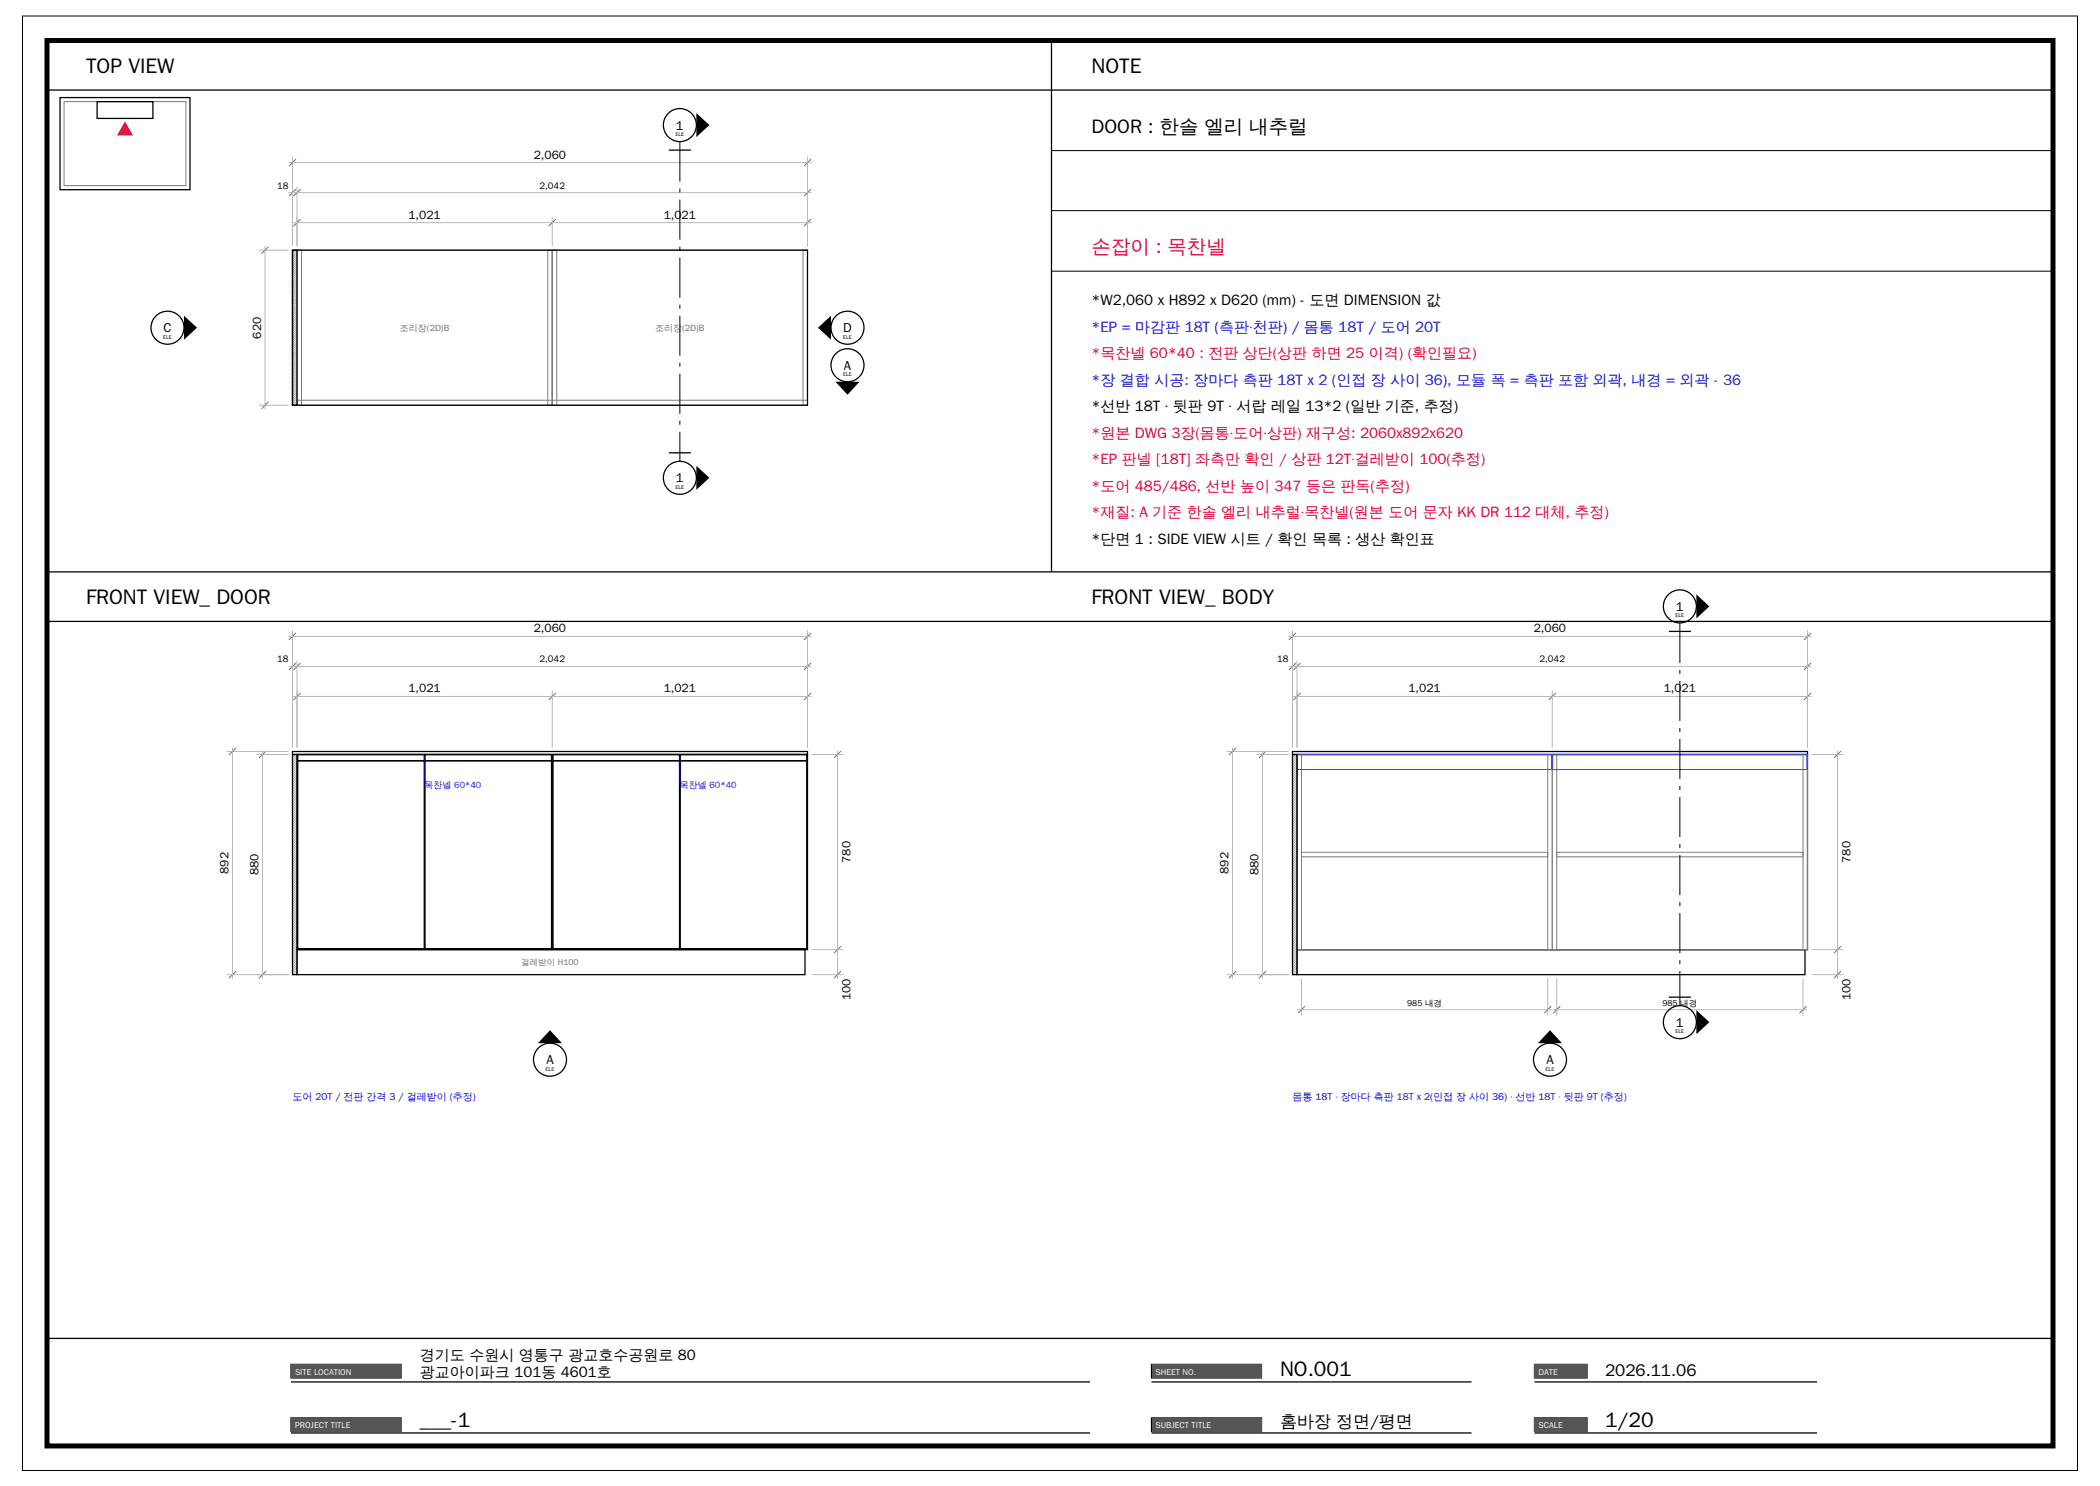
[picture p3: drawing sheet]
<svg xmlns="http://www.w3.org/2000/svg" width="420mm" height="297mm" viewBox="0 0 420 297" stroke-linecap="round" stroke-linejoin="round" font-family="sans-serif">
<path d="M4.5 3.2h411v290.7h-411zM210.3 30.1h200.3M210.3 42.1h200.3M210.3 54.2h200.3" fill="none" stroke="#000" stroke-width=".2"/>
<path d="M9.4 8.1h401.2v280.9h-401.2z" fill="none" stroke="#000" stroke-width="1" stroke-linecap="butt"/>
<path d="M9.4 18h401.2M210.3 8.6v105.7M9.4 114.3h401.2M9.4 124.2h401.2M9.4 267.5h401.2M58.2 272.7h22v2.7h-22z" fill="none" stroke="#000" stroke-width=".25"/>
<path d="M58.2 272.7h22v2.7h-22z" fill-rule="evenodd" fill="#555"/>
<path d="M58.2 276.2h159.8M58.2 283.4h22v2.7h-22z" fill="none" stroke="#000" stroke-width=".25"/>
<path d="M58.2 283.4h22v2.7h-22z" fill-rule="evenodd" fill="#555"/>
<path d="M230.3 272.7h22v2.7h-22zM58.2 286.4h159.8" fill="none" stroke="#000" stroke-width=".25"/>
<path d="M230.3 272.7h22v2.7h-22z" fill-rule="evenodd" fill="#555"/>
<path d="M230.3 276.2h64M230.3 283.4h22v2.7h-22z" fill="none" stroke="#000" stroke-width=".25"/>
<path d="M230.3 283.4h22v2.7h-22z" fill-rule="evenodd" fill="#555"/>
<path d="M306.9 272.7h10.5v2.7h-10.5zM230.3 286.4h64" fill="none" stroke="#000" stroke-width=".25"/>
<path d="M306.9 272.7h10.5v2.7h-10.5z" fill-rule="evenodd" fill="#555"/>
<path d="M306.9 276.2h56.5M306.9 283.4h10.5v2.7h-10.5z" fill="none" stroke="#000" stroke-width=".25"/>
<path d="M306.9 283.4h10.5v2.7h-10.5z" fill-rule="evenodd" fill="#555"/>
<path d="M12 19.5h26v18.4h-26zM19.4 20.3h11.2v3.4h-11.2zM306.9 286.4h56.5" fill="none" stroke="#000" stroke-width=".25"/>
<path d="M12.8 20.3h24.4v16.8h-24.4z" fill="none" stroke="#7d7d7d" stroke-width=".2"/>
<path d="M25 24.3l1.6 2.8h-3.2z" fill="#de0038"/>
<g fill="none" stroke="#7d7d7d" stroke-width=".2">
<path d="M59.4 50h51v31h-51zM59.4 50h.9v31h-.9zM109.5 50h.9v31h-.9zM110.4 50h51.1v31h-51.1zM110.4 50h.9v31h-.9zM160.6 50h.9v31h-.9zM59.4 80h102.1M259.4 150.8h.9v39h-.9zM309.6 150.8h.8v39h-.8zM310.4 150.8h.9v39h-.9zM360.6 150.8h.9v39h-.9zM260.3 170.3h49.3v1h-49.3z"/>
<path d="M311.3 170.3h49.3v1h-49.3zM259.4 189.8h102.1"/>
</g>
<g fill="none" stroke="#aaa" stroke-width=".2">
<path d="M59 50l-.5 .4M59.4 50l-.9 .9M59.4 50.4l-.9 1M59.4 50.9l-.9 .9M59.4 51.4l-.9 .9M59.4 51.8l-.9 .9M59.4 52.3l-.9 .9M59.4 52.7l-.9 .9M59.4 53.2l-.9 .8M59.4 53.6l-.9 .9M59.4 54l-.9 1M59.4 54.5l-.9 .9"/>
<path d="M59.4 55l-.9 .8M59.4 55.4l-.9 .9M59.4 55.8l-.9 1M59.4 56.3l-.9 .9M59.4 56.8l-.9 .9M59.4 57.2l-.9 .9M59.4 57.7l-.9 .8M59.4 58.1l-.9 .9M59.4 58.5l-.9 .9M59.4 59l-.9 .9M59.4 59.4l-.9 .9M59.4 59.9l-.9 .9"/>
<path d="M59.4 60.3l-.9 1M59.4 60.8l-.9 .9M59.4 61.3l-.9 .9M59.4 61.7l-.9 .9M59.4 62.2l-.9 .8M59.4 62.6l-.9 .9M59.4 63l-.9 .9M59.4 63.5l-.9 .9M59.4 63.9l-.9 1M59.4 64.4l-.9 .9M59.4 64.9l-.9 .9M59.4 65.3l-.9 .9"/>
<path d="M59.4 65.8l-.9 .9M59.4 66.2l-.9 .9M59.4 66.7l-.9 .9M59.4 67.1l-.9 .9M59.4 67.6l-.9 .8M59.4 68l-.9 .9M59.4 68.4l-.9 .9M59.4 68.9l-.9 .9M59.4 69.3l-.9 .9M59.4 69.8l-.9 .9M59.4 70.2l-.9 1M59.4 70.7l-.9 .9"/>
<path d="M59.4 71.2l-.9 .9M59.4 71.6l-.9 .9M59.4 72.1l-.9 .8M59.4 72.5l-.9 .9M59.4 72.9l-.9 .9M59.4 73.4l-.9 .9M59.4 73.8l-.9 1M59.4 74.3l-.9 .9M59.4 74.8l-.9 .9M59.4 75.2l-.9 .9M59.4 75.7l-.9 .9M59.4 76.1l-.9 .9"/>
<path d="M59.4 76.6l-.9 .8M59.4 77l-.9 .9M59.4 77.4l-.9 .9M59.4 77.9l-.9 .9M59.4 78.3l-.9 1M59.4 78.8l-.9 .9M59.4 79.3l-.9 .9M59.4 79.7l-.9 .9M59.4 80.2l-.8 .8M59.4 80.6l-.4 .4M59 150.8l-.5 .5M59.4 150.9l-.9 .9"/>
<path d="M59.4 151.4l-.9 .9M59.4 151.9l-.9 .9M59.4 152.4l-.9 .9M59.4 152.9l-.9 .9M59.4 153.4l-.9 .9M59.4 153.9l-.9 .9M59.4 154.4l-.9 .9M59.4 154.9l-.9 .9M59.4 155.4l-.9 .9M59.4 155.9l-.9 .9M59.4 156.4l-.9 .9M59.4 156.9l-.9 .9"/>
<path d="M59.4 157.4l-.9 .9M59.4 157.9l-.9 .9M59.4 158.4l-.9 .9M59.4 158.9l-.9 .9M59.4 159.4l-.9 .9M59.4 159.9l-.9 .9M259 150.8l-.5 .5M259.4 150.9l-.9 .9M259.4 151.4l-.9 .9M259.4 151.9l-.9 .9M259.4 152.4l-.9 .9M259.4 152.9l-.9 .9"/>
<path d="M259.4 153.4l-.9 .9M259.4 153.9l-.9 .9M259.4 154.4l-.9 .9M259.4 154.9l-.9 .9M259.4 155.4l-.9 .9M259.4 155.9l-.9 .9M259.4 156.4l-.9 .9M259.4 156.9l-.9 .9M259.4 157.4l-.9 .9M259.4 157.9l-.9 .9M259.4 158.4l-.9 .9M259.4 158.9l-.9 .9"/>
<path d="M259.4 159.4l-.9 .9M259.4 159.9l-.9 .9M59.4 160.4l-.9 .9M59.4 160.9l-.9 .9M59.4 161.4l-.9 .9M59.4 161.9l-.9 .9M59.4 162.4l-.9 .9M59.4 162.9l-.9 .9M59.4 163.4l-.9 .9M59.4 163.9l-.9 .9M59.4 164.4l-.9 .9M59.4 164.9l-.9 .9"/>
<path d="M59.4 165.4l-.9 .9M59.4 165.9l-.9 .9M59.4 166.4l-.9 .9M59.4 166.9l-.9 .9M59.4 167.4l-.9 .9M59.4 167.9l-.9 .9M59.4 168.4l-.9 .9M59.4 168.9l-.9 .9M59.4 169.4l-.9 .9M59.4 169.9l-.9 .9M59.4 170.4l-.9 .9M59.4 170.9l-.9 .9"/>
<path d="M59.4 171.4l-.9 .9M59.4 171.9l-.9 .9M59.4 172.4l-.9 .9M59.4 172.9l-.9 .9M59.4 173.4l-.9 .9M59.4 173.9l-.9 .9M59.4 174.4l-.9 .9M59.4 174.9l-.9 .9M59.4 175.4l-.9 .9M59.4 175.9l-.9 .9M59.4 176.4l-.9 .9M59.4 176.9l-.9 .9"/>
<path d="M59.4 177.4l-.9 .9M59.4 177.9l-.9 .9M59.4 178.4l-.9 .9M59.4 178.9l-.9 .9M59.4 179.4l-.9 .9M59.4 179.9l-.9 .9M259.4 160.4l-.9 .9M259.4 160.9l-.9 .9M259.4 161.4l-.9 .9M259.4 161.9l-.9 .9M259.4 162.4l-.9 .9M259.4 162.9l-.9 .9"/>
<path d="M259.4 163.4l-.9 .9M259.4 163.9l-.9 .9M259.4 164.4l-.9 .9M259.4 164.9l-.9 .9M259.4 165.4l-.9 .9M259.4 165.9l-.9 .9M259.4 166.4l-.9 .9M259.4 166.9l-.9 .9M259.4 167.4l-.9 .9M259.4 167.9l-.9 .9M259.4 168.4l-.9 .9M259.4 168.9l-.9 .9"/>
<path d="M259.4 169.4l-.9 .9M259.4 169.9l-.9 .9M259.4 170.4l-.9 .9M259.4 170.9l-.9 .9M259.4 171.4l-.9 .9M259.4 171.9l-.9 .9M259.4 172.4l-.9 .9M259.4 172.9l-.9 .9M259.4 173.4l-.9 .9M259.4 173.9l-.9 .9M259.4 174.4l-.9 .9M259.4 174.9l-.9 .9"/>
<path d="M259.4 175.4l-.9 .9M259.4 175.9l-.9 .9M259.4 176.4l-.9 .9M259.4 176.9l-.9 .9M259.4 177.4l-.9 .9M259.4 177.9l-.9 .9M259.4 178.4l-.9 .9M259.4 178.9l-.9 .9M259.4 179.4l-.9 .9M259.4 179.9l-.9 .9M59.4 180.4l-.9 .9M59.4 180.9l-.9 .9"/>
<path d="M59.4 181.4l-.9 .9M59.4 181.9l-.9 .9M59.4 182.4l-.9 .9M59.4 182.9l-.9 .9M59.4 183.4l-.9 .9M59.4 183.9l-.9 .9M59.4 184.4l-.9 .9M59.4 184.9l-.9 .9M59.4 185.4l-.9 .9M59.4 185.9l-.9 .9M59.4 186.4l-.9 .9M59.4 186.9l-.9 .9"/>
<path d="M59.4 187.4l-.9 .9M59.4 187.9l-.9 .9M59.4 188.4l-.9 .9M59.4 188.9l-.9 .9M59.4 189.4l-.9 .9M59.4 189.9l-.9 .9M59.4 190.4l-.9 .9M59.4 190.9l-.9 .9M59.4 191.4l-.9 .9M59.4 191.9l-.9 .9M59.4 192.4l-.9 .9M59.4 192.9l-.9 .9"/>
<path d="M59.4 193.4l-.9 .9M59.4 193.9l-.9 .9M59.4 194.4l-.4 .4M259.4 180.4l-.9 .9M259.4 180.9l-.9 .9M259.4 181.4l-.9 .9M259.4 181.9l-.9 .9M259.4 182.4l-.9 .9M259.4 182.9l-.9 .9M259.4 183.4l-.9 .9M259.4 183.9l-.9 .9M259.4 184.4l-.9 .9"/>
<path d="M259.4 184.9l-.9 .9M259.4 185.4l-.9 .9M259.4 185.9l-.9 .9M259.4 186.4l-.9 .9M259.4 186.9l-.9 .9M259.4 187.4l-.9 .9M259.4 187.9l-.9 .9M259.4 188.4l-.9 .9M259.4 188.9l-.9 .9M259.4 189.4l-.9 .9M259.4 189.9l-.9 .9M259.4 190.4l-.9 .9"/>
<path d="M259.4 190.9l-.9 .9M259.4 191.4l-.9 .9M259.4 191.9l-.9 .9M259.4 192.4l-.9 .9M259.4 192.9l-.9 .9M259.4 193.4l-.9 .9M259.4 193.9l-.9 .9M259.4 194.4l-.4 .4"/>
</g>
<g fill="none" stroke="#000" stroke-width=".25">
<path d="M133.8 30h4.4M58.5 50h.9v31h-.9zM58.5 50h103v31h-103zM133.8 90.5h4.4M333.8 126.2h4.4M58.5 150.2h103v.6h-103zM58.5 150.8h.9v44h-.9zM59.4 150.8h102.1v39h-102.1zM59.5 152h25.4v37.6h-25.4zM59.5 150.8h25.4v1.2h-25.4zM85 152h25.3v37.6h-25.3zM85 150.8h25.3v1.2h-25.3z"/>
<path d="M110.4 150.8v39M110.6 152h25.3v37.6h-25.3zM110.6 150.8h25.3v1.2h-25.3zM136 152h25.4v37.6h-25.4zM136 150.8h25.4v1.2h-25.4zM258.5 150.2h103v.6h-103zM258.5 150.8h.9v44h-.9zM259.4 150.8h102.1v39h-102.1zM59.4 189.8h101.6v5h-101.6zM259.4 189.8h101.6v5h-101.6zM333.8 199.3h4.4"/>
<circle cx="136" cy="25" r="3.3"/>
<circle cx="33.5" cy="65.5" r="3.3"/>
<circle cx="169.5" cy="65.5" r="3.3"/>
<circle cx="169.5" cy="73" r="3.3"/>
<circle cx="136" cy="95.5" r="3.3"/>
<circle cx="336" cy="121.2" r="3.3"/>
<circle cx="110" cy="211.8" r="3.3"/>
<circle cx="310" cy="211.8" r="3.3"/>
<circle cx="336" cy="204.3" r="3.3"/>
</g>
<g fill="none" stroke="#b9b9b9" stroke-width=".2">
<path d="M57.7 38.5h104.6M57.7 32.5h104.6M58.5 31.3v17.9M59.4 37.3v11.9M161.5 31.3v17.9M51.8 50h5.9M53 49.2v32.6M58.6 44.5h103.7M110.4 43.3v5.9M51.8 81h5.9M57.7 133.2h104.6M57.7 127.2h104.6"/>
<path d="M58.5 126v23.4M58.6 139.2h103.7M59.4 132v17.4M110.4 138v11.4M161.5 126v23.4M257.7 133.2h104.6M257.7 127.2h104.6M258.5 126v23.4M258.6 139.2h103.7M259.4 132v17.4M310.4 138v11.4M361.5 126v23.4"/>
<path d="M45.3 150.2h12.4M46.5 149.4v46.2M51.3 150.8h6.4M52.5 150v45.6M162.3 150.8h6.4M167.5 150v45.6M245.3 150.2h12.4M246.5 149.4v46.2M251.3 150.8h6.4M252.5 150v45.6M362.3 150.8h6.4M367.5 150v45.6"/>
<path d="M45.3 194.8h12.4M162.3 194.8h6.4M162.3 189.8h6.4M245.3 194.8h12.4M260.3 195.6v7.4M309.6 195.6v7.4M311.3 195.6v7.4M360.6 195.6v7.4M362.3 194.8h6.4M362.3 189.8h6.4M259.5 201.8h50.9M310.5 201.8h50.9"/>
</g>
<g fill="none" stroke="#6e6e6e" stroke-width=".2">
<path d="M59.2 37.8l-1.4 1.4M59.2 31.8l-1.4 1.4M60.1 37.8l-1.4 1.4M162.2 37.8l-1.4 1.4M162.2 31.8l-1.4 1.4M53.7 49.3l-1.4 1.4M60.1 43.8l-1.4 1.4M111.2 43.8l-1.4 1.4M162.2 43.8l-1.4 1.4M53.7 80.3l-1.4 1.4M59.2 132.5l-1.4 1.4M59.2 126.5l-1.4 1.4"/>
<path d="M60.1 138.5l-1.4 1.4M60.1 132.5l-1.4 1.4M111.2 138.5l-1.4 1.4M162.2 138.5l-1.4 1.4M162.2 132.5l-1.4 1.4M162.2 126.5l-1.4 1.4M259.2 132.5l-1.4 1.4M259.2 126.5l-1.4 1.4M260.1 138.5l-1.4 1.4M260.1 132.5l-1.4 1.4M311.1 138.5l-1.4 1.4M362.2 138.5l-1.4 1.4"/>
<path d="M362.2 132.5l-1.4 1.4M362.2 126.5l-1.4 1.4M47.2 149.5l-1.4 1.4M53.2 150.1l-1.4 1.4M168.2 150.1l-1.4 1.4M247.2 149.5l-1.4 1.4M253.2 150.1l-1.4 1.4M368.2 150.1l-1.4 1.4M47.2 194.1l-1.4 1.4M53.2 194.1l-1.4 1.4M168.2 189.1l-1.4 1.4M168.2 194.1l-1.4 1.4"/>
<path d="M247.2 194.1l-1.4 1.4M253.2 194.1l-1.4 1.4M368.2 189.1l-1.4 1.4M368.2 194.1l-1.4 1.4M261 201.1l-1.4 1.4M310.2 201.1l-1.4 1.4M312.1 201.1l-1.4 1.4M361.3 201.1l-1.4 1.4"/>
</g>
<path d="M139.3 22.6l2.6 2.4-2.6 2.4zM36.8 63.1l2.6 2.4-2.6 2.4zM163.6 65.5l2.6-2.4v4.8zM167.1 76.3h4.8l-2.4 2.6zM139.3 93.1l2.6 2.4-2.6 2.4zM339.3 118.8l2.6 2.4-2.6 2.4zM110 205.9l2.4 2.6h-4.8zM310 205.9l2.4 2.6h-4.8zM339.3 201.9l2.6 2.4-2.6 2.4z" fill="#000"/>
<g fill="none" stroke="#000" stroke-width=".2">
<path d="M136 28.3v8M136 37.7v.8M136 39.9v8M136 49.3v.8M136 51.5v8M136 60.9v.8M136 63.1v8M136 72.5v.8M136 74.7v8M136 84.1v.8M136 86.3v5.9M336 124.5v8"/>
<path d="M336 133.9v.8M336 136.1v8M336 145.5v.8M336 147.7v8M336 157.1v.8M336 159.3v8M336 168.7v.8M336 170.9v8M336 180.3v.8M336 182.5v8M336 191.9v.8M336 194.1v6.9"/>
</g>
<path d="M84.9 151.4v5.5M136 151.4v5.5M259.5 150.8h50.9v3h-50.9zM310.5 150.8h50.9v3h-50.9z" fill="none" stroke="#00f" stroke-width=".2"/>
<g font-size="4.2">
<text x="17.2" y="14.5">TOP VIEW</text>
<text x="218.3" y="14.5">NOTE</text>
<text x="17.2" y="120.8">FRONT VIEW_ DOOR</text>
<text x="218.3" y="120.8">FRONT VIEW_ BODY</text>
<text x="256" y="275">NO.001</text>
<text x="84" y="285.2">___-1</text>
<text x="321" y="285.2">1/20</text>
</g>
<text font-size="3.9" x="218.3" y="26.6">DOOR : 한솔 엘리 내추럴</text>
<text font-size="3.9" fill="#de0038" x="218.3" y="50.6">손잡이 : 목찬넬</text>
<g font-size="3.4">
<text x="321" y="275">2026.11.06</text>
<text x="256" y="285.2">홈바장 정면/평면</text>
</g>
<g font-size="3">
<text x="218.3" y="61">*W2,060 x H892 x D620 (mm) - 도면 DIMENSION 값</text>
<text x="218.3" y="82.2">*선반 18T · 뒷판 9T · 서랍 레일 13*2 (일반 기준, 추정)</text>
<text x="218.3" y="108.7">*단면 1 : SIDE VIEW 시트 / 확인 목록 : 생산 확인표</text>
<text x="84" y="271.9">경기도 수원시 영통구 광교호수공원로 80</text>
<text x="84" y="275.3">광교아이파크 101동 4601호</text>
</g>
<g font-size="3" fill="#00f">
<text x="218.3" y="66.3">*EP = 마감판 18T (측판·천판) / 몸통 18T / 도어 20T</text>
<text x="218.3" y="76.9">*장 결합 시공: 장마다 측판 18T x 2 (인접 장 사이 36), 모듈 폭 = 측판 포함 외곽, 내경 = 외곽 - 36</text>
</g>
<g font-size="3" fill="#de0038">
<text x="218.3" y="71.6">*목찬넬 60*40 : 전판 상단(상판 하면 25 이격) (확인필요)</text>
<text x="218.3" y="87.5">*원본 DWG 3장(몸통·도어·상판) 재구성: 2060x892x620</text>
<text x="218.3" y="92.8">*EP 판넬 [18T] 좌측만 확인 / 상판 12T·걸레받이 100(추정)</text>
<text x="218.3" y="98.1">*도어 485/486, 선반 높이 347 등은 판독(추정)</text>
<text x="218.3" y="103.4">*재질: A 기준 한솔 엘리 내추럴·목찬넬(원본 도어 문자 KK DR 112 대체, 추정)</text>
</g>
<g font-size="2.6">
<text x="135.2" y="25.9">1</text>
<text x="32.7" y="66.4">C</text>
<text x="168.6" y="66.4">D</text>
<text x="168.8" y="73.9">A</text>
<text x="135.2" y="96.4">1</text>
<text x="335.2" y="122.1">1</text>
<text x="335.2" y="205.2">1</text>
<text x="109.3" y="212.7">A</text>
<text x="309.3" y="212.7">A</text>
</g>
<g font-size="2.4">
<text x="106.8" y="31.7">2,060</text>
<text x="81.7" y="43.7">1,021</text>
<text x="132.7" y="43.7">1,021</text>
<text x="52.2" y="67.7" transform="rotate(-90 52.2 67.7)">620</text>
<text x="106.8" y="126.4">2,060</text>
<text x="306.8" y="126.4">2,060</text>
<text x="81.7" y="138.4">1,021</text>
<text x="132.7" y="138.4">1,021</text>
<text x="281.7" y="138.4">1,021</text>
<text x="332.7" y="138.4">1,021</text>
<text x="170.1" y="172.5" transform="rotate(-90 170.1 172.5)">780</text>
<text x="370.1" y="172.5" transform="rotate(-90 370.1 172.5)">780</text>
<text x="45.7" y="174.7" transform="rotate(-90 45.7 174.7)">892</text>
<text x="51.7" y="175" transform="rotate(-90 51.7 175)">880</text>
<text x="245.7" y="174.7" transform="rotate(-90 245.7 174.7)">892</text>
<text x="251.7" y="175" transform="rotate(-90 251.7 175)">880</text>
<text x="170.1" y="199.9" transform="rotate(-90 170.1 199.9)">100</text>
<text x="370.1" y="199.9" transform="rotate(-90 370.1 199.9)">100</text>
</g>
<g font-size="2" fill="#00f">
<text x="58.5" y="219.8">도어 20T / 전판 간격 3 / 걸레받이 (추정)</text>
<text x="258.5" y="219.8">몸통 18T · 장마다 측판 18T x 2(인접 장 사이 36) · 선반 18T · 뒷판 9T (추정)</text>
</g>
<g font-size="1.9">
<text x="55.4" y="37.7">18</text>
<text x="107.9" y="37.7">2,042</text>
<text x="55.4" y="132.4">18</text>
<text x="107.9" y="132.4">2,042</text>
<text x="255.4" y="132.4">18</text>
<text x="307.9" y="132.4">2,042</text>
</g>
<g font-size="1.8" fill="#6e6e6e">
<text x="80" y="66.1">조리장(2D)B</text>
<text x="131" y="66.1">조리장(2D)B</text>
</g>
<g font-size="1.8" fill="#00f">
<text x="84.9" y="157.6">목찬넬 60*40</text>
<text x="136" y="157.6">목찬넬 60*40</text>
</g>
<text font-size="1.7" fill="#6e6e6e" x="104.3" y="192.9">걸레받이 H100</text>
<g font-size="1.7">
<text x="281.4" y="201">985 내경</text>
<text x="332.5" y="201">985 내경</text>
</g>
<g font-size="1.7" fill="#fff">
<text x="59" y="274.8">SITE LOCATION</text>
<text x="231.1" y="274.8">SHEET NO.</text>
<text x="307.7" y="274.8">DATE</text>
<text x="59" y="285.5">PROJECT TITLE</text>
<text x="231.1" y="285.5">SUBJECT TITLE</text>
<text x="307.7" y="285.5">SCALE</text>
</g>
<g font-size="1.1">
<text x="135.1" y="27.2">ELE</text>
<text x="32.6" y="67.7">ELE</text>
<text x="168.6" y="67.7">ELE</text>
<text x="168.6" y="75.2">ELE</text>
<text x="135.1" y="97.7">ELE</text>
<text x="335.1" y="123.4">ELE</text>
<text x="335.1" y="206.5">ELE</text>
<text x="109.1" y="214">ELE</text>
<text x="309.1" y="214">ELE</text>
</g>
</svg>
